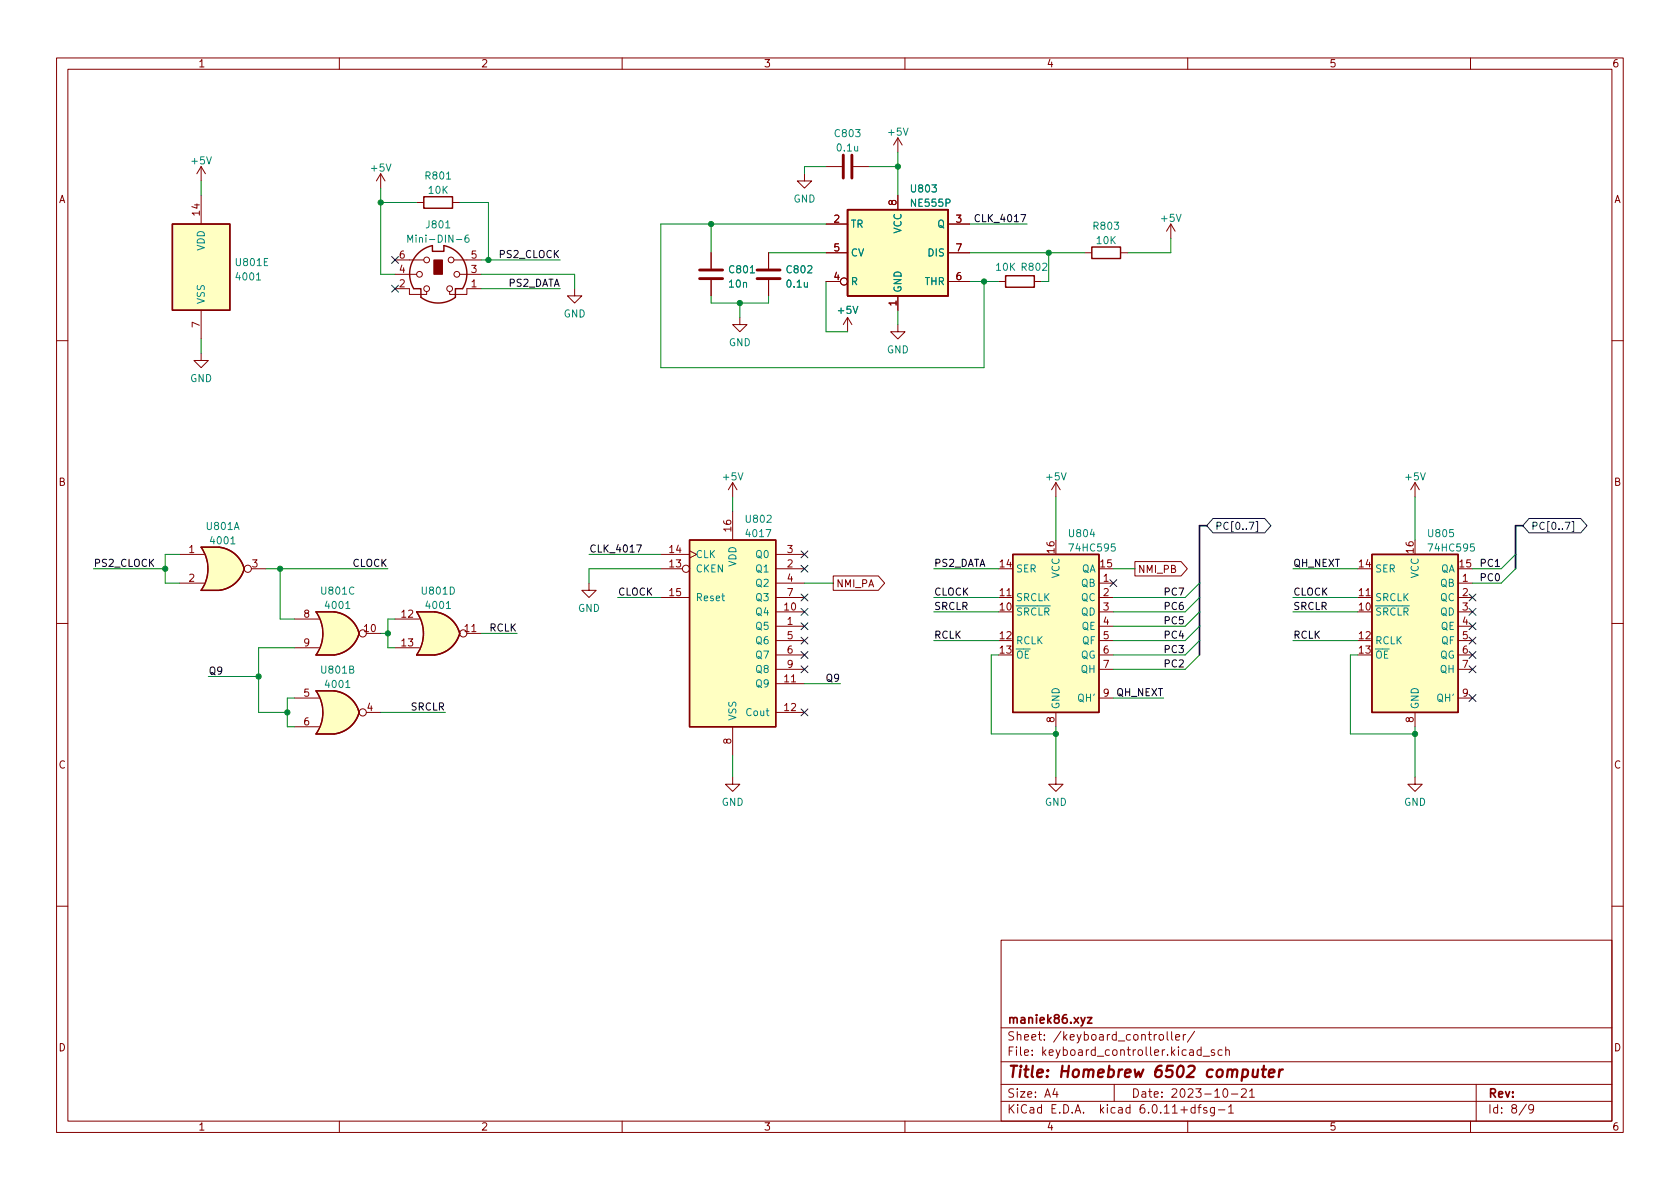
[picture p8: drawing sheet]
<svg xmlns="http://www.w3.org/2000/svg" width="297mm" height="210mm" viewBox="0 0 297 210" stroke-linecap="round" stroke-linejoin="round" font-family="sans-serif">
<g fill="none" stroke="#840000" stroke-width=".18">
<path d="M10 10.2h277v190.1h-277zM12 12.2h273v186.1h-273zM60 10.2v2M110 10.2v2M160 10.2v2M210 10.2v2M260 10.2v2M35.6 29.5v2.5M35.6 34.5v5.1M35.6 29.5l-.8 1.2M35.6 29.5l.7 1.2M67.3 30.7l-.8 1.3"/>
<path d="M67.3 30.7v2.6M67.3 30.7l.8 1.3M73.7 35.8h1.2M80 35.8h1.3M142.2 30.7v1.3h1.3l-1.3 1.3-1.2-1.3h1.2M146 39.6h3.9M146 29.5h2.8M150.9 29.5h2.8M158.7 24.4v2.5M158.7 34.5v2.6M158.7 24.4l-.7 1.2M158.7 24.4l.8 1.2"/>
<path d="M167.6 39.6h3.8M207 39.6l-.8 1.3M207 39.6v2.6M207 39.6l.8 1.3M35.6 54.9v5M69.8 51h2.6v1.1h3v-.5M69.8 48.5h3.9M69.8 46h5.1M80.3 46h4.8M81.3 48.5h3.8M85.1 51h-2.6v1.1h-3v-.5M101.6 51v1.3h1.3l-1.3 1.3-1.3-1.3h1.3"/>
<path d="M125.7 44.7v2.8M125.7 49.5v2.8M130.8 56.1v1.3h1.3l-1.3 1.3-1.3-1.3h1.3M135.9 44.7v2.8M135.9 49.5v2.8M146 49.8h2.6M146 44.7h3.9M149.9 56.1l-.8 1.3M149.9 56.1v2.6M149.9 56.1l.7 1.3M158.7 57.4v1.3h1.3l-1.3 1.2-1.2-1.2h1.2M158.7 52.3v2.6"/>
<path d="M167.6 49.8h3.8M167.6 44.7h3.8M176.5 49.8h1.3M182.9 49.8h1.2M191.8 44.7h1.2M198.1 44.7h1.3M10 60.2h2M35.6 62.5v1.2h1.2l-1.2 1.3-1.3-1.3h1.3M285 60.2h2M31.7 98h4.4M38.7 96.8h-3.1a6.6 6.6 0 0 1 0 7.6h3.1M116.8 98h5.1"/>
<path d="M121.9 97.4l1.3 .6-1.3 .7M129.5 85.3v2.6M129.5 90.4v5.1M129.5 85.3l-.7 1.3M129.5 85.3l.8 1.3M137.2 98h5M186.7 85.3v2.6M186.7 95.5v2.5M186.7 85.3l-.8 1.3M186.7 85.3l.8 1.3M200.7 99.3h8.1l1.1 1.3-1.1 1.2h-8.1zM250.2 85.3l-.8 1.3"/>
<path d="M250.2 85.3v2.6M250.2 95.5v2.5M250.2 85.3l.8 1.3M10 110.2h2M31.7 103.1h4.4M44.4 100.6h2.6M52.1 109.5h4.3M52.1 114.5h4.3M59.1 108.2h-3.2a6.6 6.6 0 0 1 0 7.6h3.2M64.8 112h2.5M69.8 109.5h4.4M69.8 114.5h4.4"/>
<path d="M76.8 108.2h-3.1a6.6 6.6 0 0 1 0 7.6h3.1M82.5 112h2.6M83.4 111.7h.8M104.1 103.1v1.3h1.3l-1.3 1.3-1.2-1.3h1.2M116.8 105.7h5.1M116.8 100.6h3.8M137.2 103.1h5M137.2 108.2h5M137.2 105.7h5M137.2 113.3h5M137.2 115.8h5M137.2 100.6h5"/>
<path d="M137.2 110.7h5M137.2 118.4h5M147.3 101.8h8l1.1 1.3-1.1 1.3h-8zM176.5 108.2h2.6M176.5 105.7h2.6M176.5 113.3h2.6M176.5 115.8h2.6M176.5 100.6h2.6M178 105.3h.8M194.3 103.1h2.5M194.3 108.2h2.5M194.3 105.7h2.5"/>
<path d="M194.3 113.3h2.5M194.3 115.8h2.5M194.3 100.6h2.5M194.3 110.7h2.5M194.3 118.4h2.5M240 108.2h2.6M240 105.7h2.6M240 113.3h2.6M240 115.8h2.6M240 100.6h2.6M241.5 105.3h.8M257.8 103.1h2.5"/>
<path d="M257.8 108.2h2.5M257.8 105.7h2.5M257.8 113.3h2.5M257.8 115.8h2.5M257.8 100.6h2.5M257.8 110.7h2.5M257.8 118.4h2.5M285 110.2h2M52.1 123.4h4.3M52.1 128.5h4.3M59.1 122.2h-3.2a6.6 6.6 0 0 1 0 7.6h3.2M64.8 126h2.5"/>
<path d="M129.5 137.4v1.3h1.3l-1.3 1.2-1.2-1.2h1.2M129.5 128.5v5.1M137.2 120.9h5M137.2 126h5M139.9 120.6h.8M186.7 137.4v1.3h1.3l-1.3 1.2-1.3-1.2h1.3M186.7 126v2.5M194.3 123.4h2.5M250.2 137.4v1.3h1.3l-1.3 1.2-1.3-1.2h1.3M250.2 126v2.5M257.8 123.4h2.5M10 160.2h2"/>
<path d="M177 166.3h108v32h-108zM285 160.2h2M60 198.3v2M110 198.3v2M160 198.3v2M177 194.8h108M177 191.8h108M177 187.8h108M177 181.8h108M182.5 186.5v.1M182.5 185.7v.1M184.6 183.8v.1"/>
<path d="M184.6 183v.1M197 191.8v3M206.4 182.4v1.3l.2 .2M207.1 182.4v1.3l.3 .2M207.9 183.4l.7-.1-.1-.3-.4-.1-.2 .2v.8h.6M209.2 182.9v1M209.6 182.9l-.2 .1-.2 .2M210 198.3v2M211.2 182.4l-1.3 1.9M212.7 186.8h1.2M214.7 185.7l-.3-.1-.3 .2 .1 .3 .5 .1v.4h-.6M215.4 196.3h1.2"/>
<path d="M216.1 185.7l-.5-.1-.2 .3v.4l.1 .3h.6M216.7 185.8l.2-.2 .4 .1 .1 .9M216.7 185.1v1.5M217.2 195.8l.4-.5v1.5M217.2 196.8h.9M217.7 193.5h1.2M219.5 192.7l.6-.2 .2 .2 .1 .3-1 1h1M220.9 193l.5-.5v1.5M220.9 194h.9M260 198.3v2M261 191.8v6.5M271.2 196l-.3 .3h-.3l-.3-.3 .1-.6 .5-.1 .2 .2a.99 .99 0 0 1-.4 1.3h-.3"/>
<circle cx="74.2" cy="48.5" r=".51"/>
<circle cx="75.4" cy="46" r=".51"/>
<circle cx="75.4" cy="51" r=".51"/>
<circle cx="79.5" cy="51" r=".51"/>
<circle cx="79.8" cy="46" r=".51"/>
<circle cx="80.8" cy="48.5" r=".51"/>
<circle cx="149.2" cy="49.8" r=".63"/>
<circle cx="43.8" cy="100.6" r=".63"/>
<circle cx="64.1" cy="112" r=".63"/>
<circle cx="81.9" cy="112" r=".63"/>
<circle cx="121.3" cy="100.6" r=".63"/>
<circle cx="64.1" cy="126" r=".63"/>
</g>
<path d="M192.3 179.9h.8l-.8 1h.8" fill="none" stroke="#840000" stroke-width=".3"/>
<g fill="none" stroke="#008484" stroke-width=".18">
<path d="M36.5 27.7l.5 1.3 .4-1.3M68.3 29l.4 1.3 .4-1.3M79 31.7h.7M151.1 25.9l.1 .8h.3l.1-.1M151.6 25.9v.8M159.7 22.6l.4 1.3 .5-1.3M164.8 32.7h.8l-.5 .5 .4 .1v.5l-.2 .2-.5-.2M167.3 35.9l.6-.1 .1-.2-.1-.3-.6-.1v1.3M208 37.9l.4 1.3 .4-1.3M45.4 48.6l.3-.4v1.3M45.4 49.5h.7M47.3 45.7h-.6v1.3h.6"/>
<path d="M78.8 40.3h.7M80.7 42.4h1M82.8 41.6h-.4a.86 .86 0 0 0 0 1.2l.5-.1v-.4l-.2-.2h-.3l-.2 .2M132.7 48.2h.7M142.2 49.9l.1 .8 .3 .1 .2-.1M142.8 49.9v.9M150.8 54.2l.5 1.2 .4-1.2M40.8 95.3l.4-.4v1.3M40.8 96.2h.7M130.5 83.6l.4 1.3 .5-1.3M135.4 93.6h.9l-.5 1.3M135.6 91.2l.5-.1 .3 .4-.8 .9h.8"/>
<path d="M187.7 83.6l.4 1.3 .4-1.3M193.1 93.6l-.3 .9h.8M197.1 96.2h-.6v.6l.2-.1h.4l.1 .2-.1 .4-.1 .1-.5-.1M251.2 83.6l.4 1.3 .4-1.3M256.9 93.6h-.6v.6l.2-.1 .4 .1 .1 .2-.1 .4-.1 .1-.5-.1M260.6 96.2h-.6v.6l.1-.1h.5l.1 .2-.1 .4-.1 .1-.5-.1M61.1 106.7l.4-.4v1.3M61.1 107.6h.8M61.8 118.4l.6-.1 .1-.2-.1-.2-.6-.1v1.2h.5l.2-.1 .1-.3-.3-.2M62.6 103.9a.6 .6 0 0 0-.9 .4 .6 .6 0 0 0 .6 .8l.3-.1M78.9 106.7l.4-.4v1.3M78.9 107.6h.7"/>
<path d="M79.6 103.8a.64 .64 0 0 1 .7 .6 .64 .64 0 0 1-.7 .7zM61.1 120.7l.4-.4v1.3M61.1 121.6h.8"/>
</g>
<g fill="#ffffc2" stroke="#ffffc2" stroke-width=".18">
<path d="M76.3 110.7l5 1.3a5.2 5.2 0 0 1-4.4 3.8z"/>
<path d="M73.7 115.8h3.1z"/>
<path d="M73.7 108.2h3.1z"/>
<path d="M73.7 108.2h3.1v7.6h-3.1a6.7 6.7 0 0 0 0-7.6z"/>
<path d="M76.9 108.2a5.1 5.1 0 0 1 4.4 3.8l-5 1.3z"/>
<path d="M30.5 39.6h10.1v15.3h-10.1z"/>
<path d="M149.9 37.1h17.7v15.2h-17.7z"/>
<path d="M242.6 98h15.2v28h-15.2z"/>
<path d="M179.1 98h15.2v28h-15.2z"/>
<path d="M58.5 110.7l5 1.3a5.2 5.2 0 0 1-4.4 3.8z"/>
<path d="M55.9 115.8h3.2z"/>
<path d="M55.9 108.2h3.2z"/>
<path d="M55.9 108.2h3.2v7.6h-3.2a6.7 6.7 0 0 0 0-7.6z"/>
<path d="M59.1 108.2a5.1 5.1 0 0 1 4.4 3.8l-5 1.3z"/>
<path d="M121.9 95.5h15.3v33h-15.3z"/>
<path d="M38.2 99.2l5 1.4a5.2 5.2 0 0 1-4.4 3.8z"/>
<path d="M35.6 104.4h3.1z"/>
<path d="M35.6 96.8h3.1z"/>
<path d="M35.6 96.8h3.1v7.6h-3.1a6.7 6.7 0 0 0 0-7.6z"/>
<path d="M38.8 96.8a5.1 5.1 0 0 1 4.4 3.8l-5 1.3z"/>
<path d="M58.5 124.6l5 1.4a5.2 5.2 0 0 1-4.4 3.8z"/>
<path d="M55.9 129.8h3.2z"/>
<path d="M55.9 122.2h3.2z"/>
<path d="M55.9 122.2h3.2v7.6h-3.2a6.7 6.7 0 0 0 0-7.6z"/>
<path d="M59.1 122.2a5.1 5.1 0 0 1 4.4 3.8l-5 1.3z"/>
</g>
<g fill="none" stroke="#840000" stroke-width=".25">
<path d="M30.5 39.6h10.1v15.3h-10.1zM74.9 34.8h5.1v2h-5.1zM149.9 37.1h17.7v15.2h-17.7zM73.8 45l1-.9 1.7-.7v1h2v-1a5 5 0 0 1 3.3 7.6h-1.3v1.6a5.1 5.1 0 0 1-6.1 0v-1.6h-1.3a5.1 5.1 0 0 1 .7-6zM177.8 48.8h5.1v2h-5.1zM193 43.7h5.1v2h-5.1zM35.6 96.8h3.1M35.6 96.8a6.6 6.6 0 0 1 0 7.6M38.8 96.8a5.1 5.1 0 0 1 4.4 3.8 5.2 5.2 0 0 1-4.4 3.8M121.9 95.5h15.3v33h-15.3zM179.1 98h15.2v28h-15.2zM242.6 98h15.2v28h-15.2z"/>
<path d="M35.6 104.4h3.1M59.1 108.2h-3.2a6.6 6.6 0 0 1 0 7.6h3.2M59.1 108.2a5.1 5.1 0 0 1 4.4 3.8 5.2 5.2 0 0 1-4.4 3.8M76.8 108.2h-3.1a6.6 6.6 0 0 1 0 7.6h3.1M76.9 108.2a5.1 5.1 0 0 1 4.4 3.8 5.2 5.2 0 0 1-4.4 3.8M59.1 122.2h-3.2a6.6 6.6 0 0 1 0 7.6h3.2M59.1 122.2a5.1 5.1 0 0 1 4.4 3.8 5.2 5.2 0 0 1-4.4 3.8"/>
</g>
<path d="M149.1 27.4v4.1M150.6 27.4v4.1M123.7 47.7h4.1M123.7 49.3h4.1M133.9 47.7h4M133.9 49.3h4" fill="none" stroke="#840000" stroke-width=".51"/>
<path d="M76.7 46h1.5v2.5h-1.5z" fill="#840000" stroke="#840000" stroke-width=".18"/>
<g fill="none" stroke="#000084" stroke-width=".18">
<path d="M69.2 45.4l1.3 1.2M69.2 50.4l1.3 1.3M70.5 45.4l-1.3 1.2M70.5 50.4l-1.3 1.3M141.6 100l1.2 1.2M141.6 97.4l1.2 1.2M142.8 100l-1.2 1.2M142.8 97.4l-1.2 1.2M214.5 91.7h9.1l1.1 1.3-1.1 1.2h-9.1l-1.1-1.2zM220.9 92.4h.8l-.5 1.2M222.1 92.2h.3v1.8h-.3M270.4 91.7h9.1l1.1 1.3-1.1 1.2h-9.1l-1.2-1.2z"/>
<path d="M276.7 92.4h.9l-.6 1.2M277.9 92.2h.3v1.8h-.3M141.6 115.2l1.2 1.2M141.6 112.7l1.2 1.2M141.6 117.7l1.2 1.3M141.6 110.1l1.2 1.2M141.6 105l1.2 1.3M141.6 107.6l1.2 1.2M142.8 115.2l-1.2 1.2M142.8 112.7l-1.2 1.2M142.8 117.7l-1.2 1.3M142.8 110.1l-1.2 1.2"/>
<path d="M142.8 105l-1.2 1.3M142.8 107.6l-1.2 1.2M196.2 102.5l1.3 1.2M197.5 102.5l-1.3 1.2M259.7 110.1l1.3 1.2M259.7 107.6l1.3 1.2M259.7 117.7l1.3 1.3M259.7 115.2l1.3 1.2M259.7 112.7l1.3 1.2M259.7 105l1.3 1.3M261 110.1l-1.3 1.2M261 107.6l-1.3 1.2"/>
<path d="M261 117.7l-1.3 1.3M261 115.2l-1.3 1.2M261 112.7l-1.3 1.2M261 105l-1.3 1.3M141.6 125.4l1.2 1.2M142.8 125.4l-1.2 1.2M259.7 122.8l1.3 1.2M261 122.8l-1.3 1.2"/>
</g>
<path d="M180.5 37.9h.9l-.6 1.3M112.6 96.4h.8l-.5 1.2" fill="none" stroke="#000" stroke-width=".18"/>
<path d="M213.4 93h-1.3v22.8M269.2 93h-1.2v7.6" fill="none" stroke="#000084" stroke-width=".3"/>
<g fill="none" stroke="#008400" stroke-width=".18">
<path d="M35.6 32v2.5M67.3 33.3v15.2h2.5M67.3 35.8h6.4M81.3 35.8h5.1v10.2M125.7 39.6v5.1M146 39.6h-29.2v25.4h57.2v-15.2M146 29.5h-3.8v1.2M153.7 29.5h5M158.7 26.9v7.6M171.4 39.6h10.2M35.6 59.9v2.6M85.1 48.5h16.5v2.5"/>
<path d="M85.1 46h14M85.1 51h14M125.7 52.3v1.3h10.2v-1.3M130.8 53.6v2.5M135.9 44.7h10.1M146 49.8v8.9h3.9M158.7 54.9v2.5M171.4 49.8h5.1M171.4 44.7h20.4M185.4 44.7v5.1h-1.3M207 42.2v2.5h-7.6M31.7 98h-2.5v5.1h2.5"/>
<path d="M104.1 98h12.7M129.5 87.9v2.5M186.7 87.9v7.6M250.2 87.9v7.6M268 98l-2.6 2.6h-5.1M16.5 100.6h12.7M36.8 119.6h8.9M47 100.6h21.6M49.5 100.6v8.9h2.6M52.1 114.5h-6.4v11.5h5.1M67.3 112h1.3M69.8 109.5h-1.2v5h1.2"/>
<path d="M85.1 112h6.3M109.2 105.7h7.6M116.8 100.6h-12.7v2.5M142.2 103.1h5.1M165.1 113.3h11.4M165.1 105.7h11.4M165.1 108.2h11.4M165.1 100.6h11.4M176.5 115.8h-1.2v14h11.4M196.8 100.6h3.9M212.1 110.7l-2.6 2.6h-12.7M212.1 103.1l-2.6 2.6h-12.7"/>
<path d="M212.1 105.7l-2.6 2.5h-12.7M212.1 113.3l-2.6 2.5h-12.7M212.1 108.2l-2.6 2.5h-12.7M212.1 115.8l-2.6 2.6h-12.7M228.6 113.3h11.4M228.6 105.7h11.4M228.6 108.2h11.4M228.6 100.6h11.4M240 115.8h-1.2v14h11.4M268 100.6l-2.6 2.5h-5.1M52.1 123.4h-1.3v5.1h1.3M67.3 126h11.4"/>
<path d="M129.5 133.6v3.8M142.2 120.9h6.4M186.7 128.5v8.9M196.8 123.4h8.9M250.2 128.5v8.9"/>
</g>
<g fill="#008400" stroke="#008400" stroke-width=".18">
<circle cx="68.6" cy="112" r=".46"/>
<circle cx="130.8" cy="53.6" r=".46"/>
<circle cx="185.4" cy="44.7" r=".46"/>
<circle cx="174" cy="49.8" r=".46"/>
<circle cx="125.7" cy="39.6" r=".46"/>
<circle cx="158.7" cy="29.5" r=".46"/>
<circle cx="250.2" cy="129.8" r=".46"/>
<circle cx="86.4" cy="46" r=".46"/>
<circle cx="67.3" cy="35.8" r=".46"/>
<circle cx="186.7" cy="129.8" r=".46"/>
<circle cx="45.7" cy="119.6" r=".46"/>
<circle cx="50.8" cy="126" r=".46"/>
<circle cx="49.5" cy="100.6" r=".46"/>
<circle cx="29.2" cy="100.6" r=".46"/>
</g>
<g font-size="2.8" fill="#840000">
<text x="178" y="191.2">Title:</text>
<text x="187.3" y="191.2">Homebrew</text>
<text x="204.3" y="191.2">6502</text>
<text x="213.9" y="191.2">computer</text>
</g>
<g font-size="2.1" fill="#840000">
<text x="178" y="184.5">Sheet:</text>
<text x="178" y="181.5">maniek86.xyz</text>
<text x="186.2" y="184.5">/keyboard_controller/</text>
<text x="178" y="187.2">File:</text>
<text x="184.4" y="187.2">keyboard_controller.kicad_sch</text>
<text x="178" y="197.4">KiCad</text>
<text x="178" y="194.6">Size:</text>
<text x="184.7" y="194.6">A4</text>
<text x="185.7" y="197.4">E.D.A.</text>
<text x="194.6" y="197.4">kicad</text>
<text x="200" y="194.6">Date:</text>
<text x="201.8" y="197.4">6.0.11+dfsg-1</text>
<text x="207" y="194.6">2023-10-21</text>
<text x="263" y="194.6">Rev:</text>
<text x="263" y="197.4">Id:</text>
<text x="267.1" y="197.4">8/9</text>
</g>
<g font-size="1.8" fill="#840000">
<text x="35" y="12.3">1</text>
<text x="85" y="12.3">2</text>
<text x="135" y="12.3">3</text>
<text x="185" y="12.3">4</text>
<text x="235" y="12.3">5</text>
<text x="285" y="12.3">6</text>
<text x="10.4" y="36.3">A</text>
<text x="35.3" y="38.4" transform="rotate(-90 35.3 38.4)">14</text>
<text x="147.3" y="39.4">2</text>
<text x="158.5" y="36.5" transform="rotate(-90 158.5 36.5)">8</text>
<text x="168.9" y="39.4">3</text>
<text x="285.4" y="36.3">A</text>
<text x="70.4" y="45.7">6</text>
<text x="83.1" y="45.7">5</text>
<text x="147.3" y="44.4">5</text>
<text x="168.9" y="44.4">7</text>
<text x="70.4" y="50.8">2</text>
<text x="70.4" y="48.3">4</text>
<text x="83.1" y="50.8">1</text>
<text x="83.1" y="48.3">3</text>
<text x="147.3" y="49.5">4</text>
<text x="168.9" y="49.5">6</text>
<text x="35.3" y="58.1" transform="rotate(-90 35.3 58.1)">7</text>
<text x="158.5" y="54.3" transform="rotate(-90 158.5 54.3)">1</text>
<text x="10.3" y="86.3">B</text>
<text x="285.3" y="86.3">B</text>
<text x="129.3" y="94.2" transform="rotate(-90 129.3 94.2)">16</text>
<text x="33.2" y="97.8">1</text>
<text x="44.4" y="100.3">3</text>
<text x="118.1" y="100.3">13</text>
<text x="118.1" y="97.8">14</text>
<text x="139" y="100.3">2</text>
<text x="139" y="97.8">3</text>
<text x="176.5" y="100.3">14</text>
<text x="186.4" y="98.1" transform="rotate(-90 186.4 98.1)">16</text>
<text x="194.3" y="100.3">15</text>
<text x="201.1" y="101.7">NMI_PB</text>
<text x="240" y="100.3">14</text>
<text x="249.9" y="98.1" transform="rotate(-90 249.9 98.1)">16</text>
<text x="257.8" y="100.3">15</text>
<text x="33.2" y="102.9">2</text>
<text x="118.1" y="105.4">15</text>
<text x="138.4" y="107.9">10</text>
<text x="139" y="102.9">4</text>
<text x="139" y="105.4">7</text>
<text x="147.8" y="104.2">NMI_PA</text>
<text x="176.5" y="107.9">10</text>
<text x="176.5" y="105.4">11</text>
<text x="194.9" y="102.9">1</text>
<text x="194.9" y="105.4">2</text>
<text x="194.9" y="107.9">3</text>
<text x="240" y="107.9">10</text>
<text x="240" y="105.4">11</text>
<text x="258.4" y="102.9">1</text>
<text x="258.4" y="105.4">2</text>
<text x="258.4" y="107.9">3</text>
<text x="53.5" y="109.2">8</text>
<text x="64.1" y="111.8">10</text>
<text x="70.7" y="109.2">12</text>
<text x="81.9" y="111.8">11</text>
<text x="139" y="110.5">1</text>
<text x="139" y="113">5</text>
<text x="176.5" y="113">12</text>
<text x="194.9" y="110.5">4</text>
<text x="194.9" y="113">5</text>
<text x="240" y="113">12</text>
<text x="258.4" y="110.5">4</text>
<text x="258.4" y="113">5</text>
<text x="53.5" y="114.3">9</text>
<text x="70.7" y="114.3">13</text>
<text x="139" y="115.6">6</text>
<text x="139" y="118.1">9</text>
<text x="176.5" y="115.6">13</text>
<text x="194.9" y="115.6">6</text>
<text x="194.9" y="118.1">7</text>
<text x="240" y="115.6">13</text>
<text x="258.4" y="115.6">6</text>
<text x="258.4" y="118.1">7</text>
<text x="53.5" y="123.2">5</text>
<text x="64.7" y="125.7">4</text>
<text x="138.4" y="120.6">11</text>
<text x="138.4" y="125.7">12</text>
<text x="194.9" y="123.2">9</text>
<text x="258.4" y="123.2">9</text>
<text x="53.5" y="128.3">6</text>
<text x="129.3" y="131.7" transform="rotate(-90 129.3 131.7)">8</text>
<text x="186.4" y="127.9" transform="rotate(-90 186.4 127.9)">8</text>
<text x="249.9" y="127.9" transform="rotate(-90 249.9 127.9)">8</text>
<text x="10.3" y="136.3">C</text>
<text x="285.3" y="136.3">C</text>
<text x="10.3" y="186.3">D</text>
<text x="285.3" y="186.3">D</text>
<text x="35" y="200.3">1</text>
<text x="85" y="200.3">2</text>
<text x="135" y="200.3">3</text>
<text x="185" y="200.3">4</text>
<text x="235" y="200.3">5</text>
<text x="285" y="200.3">6</text>
</g>
<g font-size="1.8" fill="#008484">
<text x="33.5" y="29.4">+5V</text>
<text x="147.3" y="24.6">C803</text>
<text x="147.7" y="27.2">0.1u</text>
<text x="156.7" y="24.4">+5V</text>
<text x="65.3" y="30.7">+5V</text>
<text x="74.9" y="32.1">R801</text>
<text x="75.5" y="34.7">10K</text>
<text x="160.8" y="34.4">U803</text>
<text x="75.1" y="40.8">J801</text>
<text x="140.2" y="36.2">GND</text>
<text x="150.4" y="40.6">TR</text>
<text x="159.8" y="41.4" transform="rotate(-90 159.8 41.4)">VCC</text>
<text x="160.8" y="36.9">NE555P</text>
<text x="165.6" y="40.6">Q</text>
<text x="193.1" y="41">R803</text>
<text x="205" y="39.6">+5V</text>
<text x="36.6" y="44.4" transform="rotate(-90 36.6 44.4)">VDD</text>
<text x="41.4" y="47.4">U801E</text>
<text x="71.7" y="43.3">Mini-DIN-6</text>
<text x="150.4" y="45.7">CV</text>
<text x="163.9" y="45.7">DIS</text>
<text x="193.7" y="43.5">10K</text>
<text x="36.6" y="53.8" transform="rotate(-90 36.6 53.8)">VSS</text>
<text x="41.4" y="50">4001</text>
<text x="128.7" y="48.7">C801</text>
<text x="128.7" y="51.2">10n</text>
<text x="138.8" y="48.7">C802</text>
<text x="138.8" y="51.2">0.1u</text>
<text x="150.4" y="50.8">R</text>
<text x="159.8" y="51.8" transform="rotate(-90 159.8 51.8)">GND</text>
<text x="163.4" y="50.8">THR</text>
<text x="175.9" y="48.3">10K</text>
<text x="180.4" y="48.3">R802</text>
<text x="99.6" y="56.5">GND</text>
<text x="147.8" y="55.9">+5V</text>
<text x="128.8" y="61.6">GND</text>
<text x="156.7" y="62.9">GND</text>
<text x="33.5" y="67.9">GND</text>
<text x="127.5" y="85.3">+5V</text>
<text x="184.7" y="85.3">+5V</text>
<text x="248.2" y="85.3">+5V</text>
<text x="36.3" y="94.1">U801A</text>
<text x="131.6" y="92.8">U802</text>
<text x="131.6" y="95.4">4017</text>
<text x="188.7" y="95.4">U804</text>
<text x="252.2" y="95.4">U805</text>
<text x="36.9" y="96.6">4001</text>
<text x="122.9" y="101.6">CKEN</text>
<text x="122.9" y="99.1">CLK</text>
<text x="130.6" y="100.3" transform="rotate(-90 130.6 100.3)">VDD</text>
<text x="133.5" y="101.6">Q1</text>
<text x="133.5" y="99.1">Q0</text>
<text x="179.6" y="101.6">SER</text>
<text x="188.7" y="97.9">74HC595</text>
<text x="191.2" y="101.6">QA</text>
<text x="243.1" y="101.6">SER</text>
<text x="252.2" y="97.9">74HC595</text>
<text x="254.7" y="101.6">QA</text>
<text x="56.5" y="105.5">U801C</text>
<text x="74.3" y="105.5">U801D</text>
<text x="122.9" y="106.7">Reset</text>
<text x="133.5" y="104.1">Q2</text>
<text x="133.5" y="106.7">Q3</text>
<text x="179.6" y="106.7">SRCLK</text>
<text x="187.7" y="102.3" transform="rotate(-90 187.7 102.3)">VCC</text>
<text x="191" y="104.1">QB</text>
<text x="191" y="106.7">QC</text>
<text x="243.1" y="106.7">SRCLK</text>
<text x="251.2" y="102.3" transform="rotate(-90 251.2 102.3)">VCC</text>
<text x="254.5" y="104.1">QB</text>
<text x="254.5" y="106.7">QC</text>
<text x="57.2" y="108.1">4001</text>
<text x="75" y="108.1">4001</text>
<text x="102.1" y="108.6">GND</text>
<text x="133.5" y="111.8">Q5</text>
<text x="133.5" y="109.2">Q4</text>
<text x="179.6" y="109.2">~{SRCLR}</text>
<text x="191" y="109.2">QD</text>
<text x="191.2" y="111.8">QE</text>
<text x="243.1" y="109.2">~{SRCLR}</text>
<text x="254.5" y="109.2">QD</text>
<text x="254.7" y="111.8">QE</text>
<text x="56.5" y="119.5">U801B</text>
<text x="133.5" y="114.3">Q6</text>
<text x="133.5" y="116.8">Q7</text>
<text x="133.5" y="119.4">Q8</text>
<text x="179.6" y="114.3">RCLK</text>
<text x="179.6" y="116.8">~{OE}</text>
<text x="191" y="119.4">QH</text>
<text x="191" y="116.8">QG</text>
<text x="191.2" y="114.3">QF</text>
<text x="243.1" y="114.3">RCLK</text>
<text x="243.1" y="116.8">~{OE}</text>
<text x="254.5" y="119.4">QH</text>
<text x="254.5" y="116.8">QG</text>
<text x="254.7" y="114.3">QF</text>
<text x="57.2" y="122">4001</text>
<text x="133.5" y="121.9">Q9</text>
<text x="187.7" y="125.5" transform="rotate(-90 187.7 125.5)">GND</text>
<text x="190.4" y="124.5">QH'</text>
<text x="251.2" y="125.5" transform="rotate(-90 251.2 125.5)">GND</text>
<text x="253.9" y="124.5">QH'</text>
<text x="130.6" y="127.5" transform="rotate(-90 130.6 127.5)">VSS</text>
<text x="131.7" y="127">Cout</text>
<text x="127.5" y="142.9">GND</text>
<text x="184.7" y="142.9">GND</text>
<text x="248.2" y="142.9">GND</text>
</g>
<g font-size="1.8">
<text x="172.1" y="39.3">CLK_4017</text>
<text x="88.1" y="45.6">PS2_CLOCK</text>
<text x="89.8" y="50.7">PS2_DATA</text>
<text x="16.5" y="100.2">PS2_CLOCK</text>
<text x="62.3" y="100.2">CLOCK</text>
<text x="104.1" y="97.7">CLK_4017</text>
<text x="165.1" y="100.2">PS2_DATA</text>
<text x="228.6" y="100.2">QH_NEXT</text>
<text x="261.5" y="100.2">PC1</text>
<text x="109.2" y="105.3">CLOCK</text>
<text x="165.1" y="107.8">SRCLR</text>
<text x="165.1" y="105.3">CLOCK</text>
<text x="205.6" y="105.3">PC7</text>
<text x="205.6" y="107.8">PC6</text>
<text x="228.6" y="105.3">CLOCK</text>
<text x="228.6" y="107.8">SRCLR</text>
<text x="261.5" y="102.8">PC0</text>
<text x="86.4" y="111.7">RCLK</text>
<text x="165.1" y="112.9">RCLK</text>
<text x="205.6" y="112.9">PC4</text>
<text x="205.6" y="110.4">PC5</text>
<text x="228.6" y="112.9">RCLK</text>
<text x="36.8" y="119.3">Q9</text>
<text x="205.6" y="115.5">PC3</text>
<text x="205.6" y="118">PC2</text>
<text x="72.5" y="125.6">SRCLR</text>
<text x="145.9" y="120.5">Q9</text>
<text x="197.3" y="123.1">QH_NEXT</text>
</g>
<g font-size="1.8" fill="#000084">
<text x="214.8" y="94.1">PC[0..7]</text>
<text x="270.7" y="94.1">PC[0..7]</text>
</g>
</svg>
